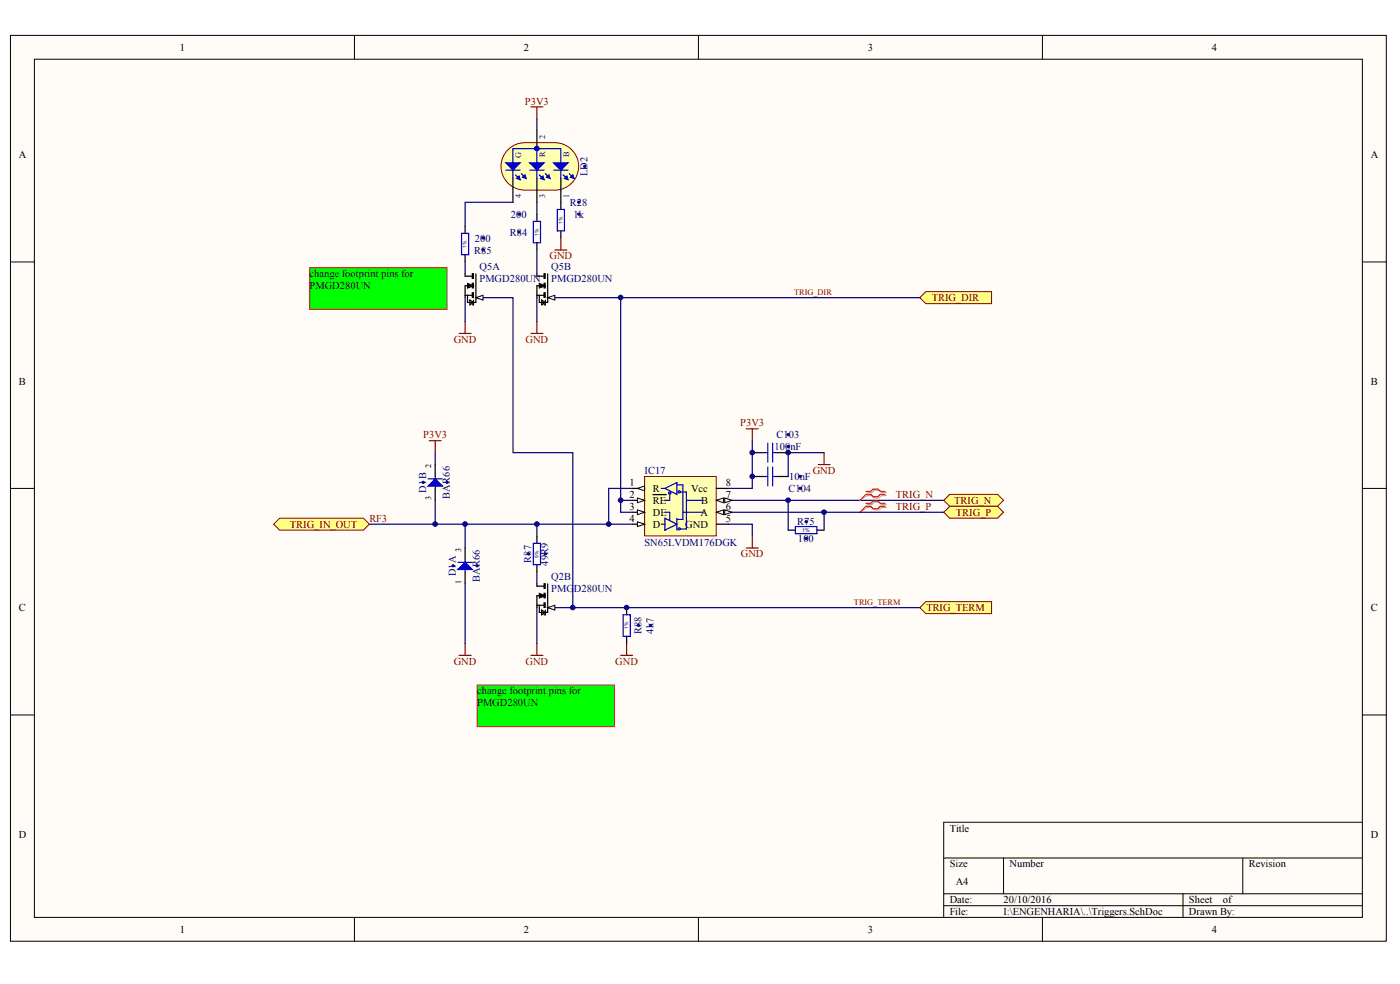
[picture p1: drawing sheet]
<svg xmlns="http://www.w3.org/2000/svg" width="288mm" height="202mm" viewBox="0 0 288 202" stroke-linecap="round" stroke-linejoin="round" font-family="sans-serif">
<g fill="#fffcf8" stroke="#000" stroke-width=".21">
<path d="M2.1 7.3h282.9v186.1h-282.9z"/>
<path d="M7.1 12.2h273v176.3h-273z"/>
</g>
<g fill="none" stroke="#000" stroke-width=".21">
<path d="M72.9 7.3v4.9M143.6 7.3v4.9M214.3 7.3v4.9M2.1 53.8h5M280.2 53.8h4.9M2.1 100.3h5M280.2 100.3h4.9M2.1 146.9h5M280.2 146.9h4.9M194 176.3h86.2M206.3 176.3v7.3M255.6 176.3v7.3"/>
<path d="M280.2 168.9h-86.2v19.6M72.9 188.5v4.9M143.6 188.5v4.9M194 183.6h86.2M194 186.1h86.2M214.3 188.5v4.9M243.3 183.6v4.9"/>
</g>
<path d="M168.2 95.4h2.5M169.4 93v2.4M153.5 112.6h2.4M154.7 110.1v2.5" fill="none" stroke="#800000" stroke-width=".25"/>
<path d="M154.7 90.5v9.8h-4.9" fill="none" stroke="#000080" stroke-width=".25"/>
<path d="M189.1 61.2l1.3-1.3h13.5v2.5h-13.5z" fill-rule="evenodd" fill="#ffff80" stroke="#800000" stroke-width=".21"/>
<path d="M149.8 102.8h44.2" fill="none" stroke="#000080" stroke-width=".25"/>
<g fill="#ffff80" stroke="#800000" stroke-width=".21">
<path d="M194 102.8l1.3-1.2h9.8l1.2 1.2-1.2 1.2h-9.8z" fill-rule="evenodd"/>
<path d="M194 105.2l1.3-1.2h9.8l1.2 1.2-1.2 1.3h-9.8z" fill-rule="evenodd"/>
</g>
<path d="M178.3 101.2h1l.5-.5h1l.5 .5h.9M178.3 101.8h1l.5 .5h1l.5-.5h.9M178.3 103.6h1l.5-.4h1l.5 .4h.9M178.3 104.3h1l.5 .4h1l.5-.4h.9" fill="none" stroke="#d0a19e" stroke-width=".25"/>
<path d="M178.3 101.8l-1.5 1M178.3 104.3l-1.5 .9" fill="none" stroke="#d0a19e" stroke-width=".21"/>
<path d="M178.1 100.9h.9l.5-.4h1l.5 .4h1M178.1 101.6h.9l.5 .5h1l.5-.5h1M178.1 103.4h.9l.5-.5h1l.5 .5h1M178.1 104h.9l.5 .5h1l.5-.5h1" fill="none" stroke="#f00" stroke-width=".25"/>
<path d="M178.1 101.6l-1.3 1.2M178.1 104l-1.3 1.2" fill="none" stroke="#f00" stroke-width=".21"/>
<path d="M109.2 134.6h2.4M110.4 132.2v2.4" fill="none" stroke="#800000" stroke-width=".25"/>
<path d="M189.1 124.8l1.3-1.2h13.5v2.5h-13.5z" fill-rule="evenodd" fill="#ffff80" stroke="#800000" stroke-width=".21"/>
<path d="M109.2 68.5h2.4M110.4 66v2.5M94.4 134.6h2.5M95.6 132.2v2.4M127.6 134.6h2.5M128.9 132.2v2.4" fill="none" stroke="#800000" stroke-width=".25"/>
<path d="M110.4 24.4v2.5M110.4 41.6v2.4M110.4 51.4v4.9M89.5 93v2.4M76 107.7h54.1M95.6 107.7v4.9M95.6 119.9v12.3M110.4 107.7v2.4M110.4 117.5v2.4M149.8 105.2h44.2M110.4 124.8v7.4M112.9 124.8h76.2" fill="none" stroke="#000080" stroke-width=".25"/>
<path d="M154.7 93h2.4M154.7 97.9h2.4M159.6 93h2.5M159.6 97.9h2.5M110.4 110.1v1.5M110.4 116v1.5M128.9 124.8v1.5M128.9 130.7v1.5" fill="none" stroke="#000" stroke-width=".25"/>
<path d="M157.1 93h.8M157.1 97.9h.8M157.9 91v3.9M157.9 95.9v3.9M158.9 91v3.9M158.9 95.9v3.9M158.9 93h.7M158.9 97.9h.7M109.7 111.6h1.4v4.4h-1.4zM128.1 126.3h1.5v4.4h-1.5z" fill="none" stroke="#00f" stroke-width=".25"/>
<g fill="#000080" stroke="#000080" stroke-width=".21">
<circle cx="131.3" cy="128.5" r=".23"/>
<circle cx="133.8" cy="128.5" r=".23"/>
<circle cx="162.1" cy="89.3" r=".23"/>
<circle cx="162.1" cy="91.7" r=".23"/>
<circle cx="164.5" cy="100.3" r=".23"/>
<circle cx="164.5" cy="97.9" r=".23"/>
<circle cx="108.7" cy="113.8" r=".23"/>
<circle cx="112.1" cy="113.8" r=".23"/>
</g>
<path d="M104.2 31a4.9 4.9 0 0 1 3.7-1.7h6.2a4.9 4.9 0 0 1 4.9 4.9 4.9 4.9 0 0 1-4.9 4.9h-6.2a4.9 4.9 0 0 1-4.4-2.8 4.9 4.9 0 0 1 .7-5.3z" fill="#ffffb0" stroke="#800000" stroke-width=".21"/>
<path d="M105.5 36.7v4.9M110.4 26.9v3.6M110.4 36.7v4.9M115.3 36.7v4.9M95.6 46.5v1.4M95.6 52.3v1.5M110.4 44v1.5M110.4 49.9v1.5M89.5 95.4v2.5M89.5 100.3v2.5M95.6 112.6v2.4M95.6 117.5v2.4" fill="none" stroke="#000" stroke-width=".25"/>
<g fill="none" stroke="#00f" stroke-width=".25">
<path d="M104 34.9h3M105.5 36.7v-6.2h9.8v6.2M106 35.9l1 1M107.2 35.7l1 1M108.9 34.9h3M110.4 30.5v6.2M110.9 35.9l1 1M112.1 35.7l1 1M113.8 34.9h3M115.8 35.9l1 1M117 35.7l1 1M94.9 47.9h1.5v4.4h-1.5z"/>
<path d="M109.7 45.5h1.4v4.4h-1.4zM88 98.4h3M89.5 97.9v2.4M94.2 115.5h2.9M95.6 115v2.5"/>
</g>
<g fill="#00f" stroke="#00f" stroke-width=".25">
<path d="M108.9 33.5h3l-1.5 1.4z"/>
<path d="M113.8 33.5h3l-1.5 1.4z"/>
<path d="M117.3 36.4l.5-.5 .2 .8z"/>
<path d="M116.1 36.7l.4-.5 .3 .7z"/>
<path d="M104 33.5h3l-1.5 1.4z"/>
<path d="M112.4 36.4l.5-.5 .2 .8z"/>
<path d="M111.1 36.7l.5-.5 .3 .7z"/>
<path d="M107.4 36.4l.5-.5 .3 .8z"/>
<path d="M106.2 36.7l.5-.5 .3 .7z"/>
<path d="M94.2 117l1.4-1.5 1.5 1.5z"/>
<path d="M88 99.8l1.5-1.4 1.5 1.4z"/>
</g>
<circle cx="110.4" cy="30.5" r=".47" fill="#00f" stroke="#00f" stroke-width=".21"/>
<g fill="#000080" stroke="#000080" stroke-width=".21">
<circle cx="120.2" cy="34.2" r=".23"/>
<circle cx="99.3" cy="51.3" r=".23"/>
<circle cx="99.3" cy="48.9" r=".23"/>
<circle cx="106.7" cy="47.6" r=".23"/>
<circle cx="106.7" cy="44" r=".23"/>
<circle cx="93.2" cy="116.2" r=".23"/>
<circle cx="98.1" cy="116.2" r=".23"/>
<circle cx="87" cy="99.1" r=".23"/>
<circle cx="91.9" cy="99.1" r=".23"/>
</g>
<path d="M94.4 68.5h2.5M95.6 66v2.5" fill="none" stroke="#800000" stroke-width=".25"/>
<path d="M95.6 53.8v2.5M105.5 41.6h-9.9v4.9" fill="none" stroke="#000080" stroke-width=".25"/>
<path d="M56.3 107.7l1.2-1.2h17.2l1.3 1.2-1.3 1.2h-17.2z" fill-rule="evenodd" fill="#ffff80" stroke="#800000" stroke-width=".21"/>
<path d="M109.2 22h2.4M110.4 22v2.4M114.1 51.4h2.4M115.3 48.9v2.5M88.3 90.5h2.4M89.5 90.5v2.5M153.5 88.1h2.4M154.7 88.1v2.4" fill="none" stroke="#800000" stroke-width=".25"/>
<path d="M115.3 41.6v1.4M115.3 47.4v1.5" fill="none" stroke="#000" stroke-width=".25"/>
<path d="M114.6 43h1.5v4.4h-1.5z" fill="none" stroke="#00f" stroke-width=".25"/>
<g fill="#000080" stroke="#000080" stroke-width=".21">
<circle cx="119" cy="41.5" r=".23"/>
<circle cx="119" cy="44" r=".23"/>
</g>
<path d="M95.6 61.2v4.8M98.1 61.2h7.4v31.8h12.3v31.8M110.4 61.2v4.8M112.9 61.2h76.2M127.6 61.2v44h2.5M169.4 93h-7.3v4.9M127.6 102.8h2.5M130.1 100.3h-4.9v7.4" fill="none" stroke="#000080" stroke-width=".25"/>
<path d="M132.5 97.9h14.8v12.2h-14.8z" fill="#ffffb0" stroke="#800000" stroke-width=".21"/>
<path d="M147.3 100.3h2.5M147.3 107.7h2.5M147.3 105.2h2.5" fill="none" stroke="#000" stroke-width=".25"/>
<g fill="#fffcf8" stroke="#000" stroke-width=".21">
<path d="M147.3 105.2l1.5-.5v1z"/>
<path d="M149 104.7l1.5 .5-1.5 .5z"/>
</g>
<path d="M147.3 102.8h2.5" fill="none" stroke="#000" stroke-width=".25"/>
<g fill="#fffcf8" stroke="#000" stroke-width=".21">
<path d="M147.3 102.8l1.5-.5v1z"/>
<path d="M149 102.3l1.5 .5-1.5 .5z"/>
</g>
<path d="M130.1 100.3h2.4" fill="none" stroke="#000" stroke-width=".25"/>
<path d="M131.1 100.3l1.4-.5v1z" fill="#fffcf8" stroke="#000" stroke-width=".21"/>
<path d="M130.1 107.7h2.4" fill="none" stroke="#000" stroke-width=".25"/>
<path d="M131.1 107.2l1.4 .5-1.4 .5z" fill="#fffcf8" stroke="#000" stroke-width=".21"/>
<path d="M130.1 105.2h2.4" fill="none" stroke="#000" stroke-width=".25"/>
<path d="M131.1 104.7l1.4 .5-1.4 .5z" fill="#fffcf8" stroke="#000" stroke-width=".21"/>
<path d="M130.1 102.8h2.4" fill="none" stroke="#000" stroke-width=".25"/>
<path d="M131.1 102.3l1.4 .5-1.4 .5z" fill="#fffcf8" stroke="#000" stroke-width=".21"/>
<path d="M134.3 101.6h2.7" fill="none" stroke="#000" stroke-width=".25"/>
<path d="M136.7 106.5l2.5 1.2-2.5 1.2zM139.2 106.5v2.4" fill="none" stroke="#0000b4" stroke-width=".25"/>
<circle cx="139.7" cy="108.6" r=".23" fill="#ffffb0" stroke="#0000b4" stroke-width=".25"/>
<path d="M136.7 100.3l2.5-1.2v2.5z" fill="none" stroke="#0000b4" stroke-width=".25"/>
<circle cx="139.7" cy="101" r=".23" fill="#ffffb0" stroke="#0000b4" stroke-width=".25"/>
<path d="M136 100.3h.7M136 107.7h.7" fill="none" stroke="#0000b4" stroke-width=".25"/>
<circle cx="137.7" cy="101.3" r=".23" fill="#ffffb0" stroke="#0000b4" stroke-width=".25"/>
<path d="M139.2 99.6h1.2v7.1h-1.2M136.7 105.2h1v1.7M137.7 101.6v1.2h-1M139.9 101.1h1.3v7.6h-1.3M140.4 105.2h4.2M141.2 102.8h3.4" fill="none" stroke="#0000b4" stroke-width=".25"/>
<path d="M89.5 102.8v4.9M149.8 107.7h4.9v2.4M162.1 102.8v6.1M169.4 105.2v3.7" fill="none" stroke="#000080" stroke-width=".25"/>
<path d="M162.1 108.9h1.4M168 108.9h1.4M112.6 124.8h.3" fill="none" stroke="#000" stroke-width=".25"/>
<path d="M163.5 108.2h4.5v1.4h-4.5z" fill="none" stroke="#00f" stroke-width=".25"/>
<g fill="#000080" stroke="#000080" stroke-width=".21">
<circle cx="165.7" cy="107.2" r=".23"/>
<circle cx="165.7" cy="110.6" r=".23"/>
</g>
<path d="M112.6 124.8l1.5-.5v1z" fill="#fffcf8" stroke="#000" stroke-width=".21"/>
<path d="M95.6 56.3v.4M97.9 61.2h.2M110.4 119.9v.5h1.5M112.6 119.9v5.9h-1.7v-1.5M110.4 124.3h1.5M111.4 125.3l.7 .5-.7 .5zM111.9 122.4h-1.5v2.4M112.1 125.3v1h-.2" fill="none" stroke="#000" stroke-width=".25"/>
<path d="M110.9 121.9l1.2 .5-1.2 .5z" fill="#000" stroke="#000" stroke-width=".21"/>
<path d="M111.9 119.9h.2v1h-.2zM111.9 123.8h.2v1h-.2zM111.9 121.9h.2v.9h-.2z" fill="#000" stroke="#000" stroke-width=".25"/>
<path d="M97.9 61.2l1.4-.5v.9z" fill="#fffcf8" stroke="#000" stroke-width=".21"/>
<path d="M95.6 56.7h1.5M97.1 58.7h-1.5v2.5M97.9 56.3v5.8h-1.8v-1.4M95.6 60.7h1.5M96.6 61.6l.8 .5-.8 .5zM97.4 61.6v1h-.3M112.6 61.2h.3" fill="none" stroke="#000" stroke-width=".25"/>
<path d="M96.1 58.2l1.3 .5-1.3 .5z" fill="#000" stroke="#000" stroke-width=".21"/>
<path d="M97.1 56.2h.2v1h-.2zM97.1 58.2h.2v.9h-.2zM97.1 60.1h.2v1h-.2z" fill="#000" stroke="#000" stroke-width=".25"/>
<path d="M112.6 61.2l1.5-.5v.9z" fill="#fffcf8" stroke="#000" stroke-width=".21"/>
<path d="M110.4 56.3v.4h1.5M111.9 58.7h-1.5v2.5M112.6 56.3v5.8h-1.7v-1.4M110.4 60.7h1.5M111.4 61.6l.7 .5-.7 .5zM112.1 61.6v1h-.2" fill="none" stroke="#000" stroke-width=".25"/>
<path d="M110.9 58.2l1.2 .5-1.2 .5z" fill="#000" stroke="#000" stroke-width=".21"/>
<path d="M111.9 56.2h.2v1h-.2zM111.9 58.2h.2v.9h-.2zM111.9 60.1h.2v1h-.2z" fill="#000" stroke="#000" stroke-width=".25"/>
<g fill="#0f0" stroke="#ee0e22" stroke-width=".21">
<path d="M63.7 55h28.2v8.6h-28.2z"/>
<path d="M98.1 140.7h28.3v8.6h-28.3z"/>
</g>
<g fill="#000080" stroke="#000080" stroke-width=".21">
<circle cx="89.5" cy="107.7" r=".47"/>
<circle cx="95.6" cy="107.7" r=".47"/>
<circle cx="110.4" cy="107.7" r=".47"/>
<circle cx="117.8" cy="124.8" r=".47"/>
<circle cx="125.2" cy="107.7" r=".47"/>
<circle cx="127.6" cy="102.8" r=".47"/>
<circle cx="127.6" cy="61.1" r=".48"/>
<circle cx="128.8" cy="124.8" r=".47"/>
<circle cx="154.7" cy="97.9" r=".47"/>
<circle cx="154.7" cy="93" r=".47"/>
<circle cx="162.1" cy="102.8" r=".47"/>
<circle cx="162.1" cy="93" r=".47"/>
<circle cx="169.4" cy="105.2" r=".47"/>
</g>
<g font-size="2.2">
<text x="37" y="10.4">1</text>
<text x="107.7" y="10.4">2</text>
<text x="178.4" y="10.4">3</text>
<text x="249.2" y="10.4">4</text>
<text x="3.8" y="32.5">A</text>
<text x="281.9" y="32.5">A</text>
<text x="63.7" y="56.9">change footprint pins for</text>
<text x="63.7" y="59.3">PMGD280UN</text>
<text x="3.9" y="79">B</text>
<text x="281.9" y="79">B</text>
<text x="129.5" y="99.9">1</text>
<text x="134.3" y="101.1">R</text>
<text x="142.1" y="101.1">Vcc</text>
<text x="149.3" y="99.9">8</text>
<text x="129.5" y="107.2">4</text>
<text x="129.5" y="104.8">3</text>
<text x="129.5" y="102.3">2</text>
<text x="134.3" y="106">DE</text>
<text x="134.3" y="103.5">RE</text>
<text x="144.1" y="106">A</text>
<text x="144.2" y="103.5">B</text>
<text x="149.3" y="107.2">5</text>
<text x="149.3" y="104.8">6</text>
<text x="149.3" y="102.3">7</text>
<text x="134.3" y="108.4">D</text>
<text x="140.9" y="108.4">GND</text>
<text x="3.9" y="125.5">C</text>
<text x="281.9" y="125.5">C</text>
<text x="98.1" y="142.7">change footprint pins for</text>
<text x="98.1" y="145.1">PMGD280UN</text>
<text x="3.8" y="172.1">D</text>
<text x="195.3" y="170.8">Title</text>
<text x="281.9" y="172.1">D</text>
<text x="195.3" y="178.2">Size</text>
<text x="207.6" y="178.2">Number</text>
<text x="256.8" y="178.2">Revision</text>
<text x="195.3" y="185.5">Date:</text>
<text x="196.5" y="181.9">A4</text>
<text x="206.3" y="185.5">20/10/2016</text>
<text x="244.5" y="185.5">Sheet</text>
<text x="251.5" y="185.5">of</text>
<text x="37" y="191.7">1</text>
<text x="107.7" y="191.7">2</text>
<text x="178.4" y="191.7">3</text>
<text x="195.3" y="188">File:</text>
<text x="206.3" y="188">I:\ENGENHARIA\..\Triggers.SchDoc</text>
<text x="244.5" y="188">Drawn By:</text>
<text x="249.2" y="191.7">4</text>
</g>
<g font-size="2.2" fill="#800000">
<text x="107.9" y="21.5">P3V3</text>
<text x="113" y="53.3">GND</text>
<text x="191.6" y="61.9">TRIG_DIR</text>
<text x="93.3" y="70.4">GND</text>
<text x="108.1" y="70.4">GND</text>
<text x="152.2" y="87.6">P3V3</text>
<text x="87" y="90.1">P3V3</text>
<text x="167.1" y="97.4">GND</text>
<text x="76" y="107.2">RF3</text>
<text x="184.2" y="102.3">TRIG_N</text>
<text x="184.2" y="104.8">TRIG_P</text>
<text x="196.2" y="103.5">TRIG_N</text>
<text x="196.6" y="106">TRIG_P</text>
<text x="59.6" y="108.4">TRIG_IN_OUT</text>
<text x="152.3" y="114.5">GND</text>
<text x="190.5" y="125.6">TRIG_TERM</text>
<text x="93.3" y="136.5">GND</text>
<text x="108.1" y="136.5">GND</text>
<text x="126.5" y="136.5">GND</text>
</g>
<g font-size="2.2" fill="#000080">
<text x="105" y="44.8">200</text>
<text x="117.2" y="42.3">R28</text>
<text x="117.9" y="44.8">1k</text>
<text x="97.5" y="52.1">R85</text>
<text x="97.7" y="49.6">200</text>
<text x="104.9" y="48.4">R84</text>
<text x="98.6" y="55.5">Q5A</text>
<text x="98.6" y="58">PMGD280UN</text>
<text x="113.4" y="55.5">Q5B</text>
<text x="113.4" y="58">PMGD280UN</text>
<text x="159.2" y="92.5">100nF</text>
<text x="159.7" y="90.1">C103</text>
<text x="132.5" y="97.4">IC17</text>
<text x="162.1" y="101.1">C104</text>
<text x="162.2" y="98.6">10nF</text>
<text x="163.9" y="107.9">R75</text>
<text x="132.5" y="112.1">SN65LVDM176DGK</text>
<text x="164.1" y="111.4">100</text>
<text x="113.4" y="119.2">Q2B</text>
<text x="113.4" y="121.7">PMGD280UN</text>
</g>
<g font-size="2.1" fill="#000080">
<text x="120.8" y="36.2" transform="rotate(-90 120.8 36.2)">LD2</text>
<text x="87.6" y="101.2" transform="rotate(-90 87.6 101.2)">D1B</text>
<text x="92.5" y="102.5" transform="rotate(-90 92.5 102.5)">BAR66</text>
<text x="93.7" y="118.4" transform="rotate(-90 93.7 118.4)">D1A</text>
<text x="98.7" y="119.6" transform="rotate(-90 98.7 119.6)">BAR66</text>
<text x="109.2" y="115.6" transform="rotate(-90 109.2 115.6)">R87</text>
<text x="112.7" y="116.2" transform="rotate(-90 112.7 116.2)">49R9</text>
<text x="131.9" y="130.3" transform="rotate(-90 131.9 130.3)">R88</text>
<text x="134.3" y="130.2" transform="rotate(-90 134.3 130.2)">4k7</text>
</g>
<g font-size="1.7" fill="#000080">
<text x="112.1" y="28.5" transform="rotate(-90 112.1 28.5)">2</text>
<text x="107.2" y="32.4" transform="rotate(-90 107.2 32.4)">G</text>
<text x="112.1" y="32.3" transform="rotate(-90 112.1 32.3)">R</text>
<text x="117" y="32.3" transform="rotate(-90 117 32.3)">B</text>
<text x="107.2" y="40.8" transform="rotate(-90 107.2 40.8)">4</text>
<text x="112.1" y="40.8" transform="rotate(-90 112.1 40.8)">3</text>
<text x="117" y="40.8" transform="rotate(-90 117 40.8)">1</text>
</g>
<g font-size="1.7" fill="#800000">
<text x="163.3" y="60.7">TRIG_DIR</text>
<text x="175.6" y="124.4">TRIG_TERM</text>
</g>
<g font-size="1.7">
<text x="88.7" y="96.2" transform="rotate(-90 88.7 96.2)">2</text>
<text x="88.7" y="102.8" transform="rotate(-90 88.7 102.8)">3</text>
<text x="94.8" y="113.3" transform="rotate(-90 94.8 113.3)">3</text>
<text x="94.8" y="119.9" transform="rotate(-90 94.8 119.9)">1</text>
</g>
<text font-size="1.1" fill="#000080" x="165" y="109.3">1%</text>
<g font-size="1" fill="#000080">
<text x="115.6" y="46" transform="rotate(-90 115.6 46)">1%</text>
<text x="96" y="50.9" transform="rotate(-90 96 50.9)">1%</text>
<text x="110.7" y="48.5" transform="rotate(-90 110.7 48.5)">1%</text>
<text x="110.7" y="114.6" transform="rotate(-90 110.7 114.6)">5%</text>
<text x="129.2" y="129.3" transform="rotate(-90 129.2 129.3)">1%</text>
</g>
</svg>
